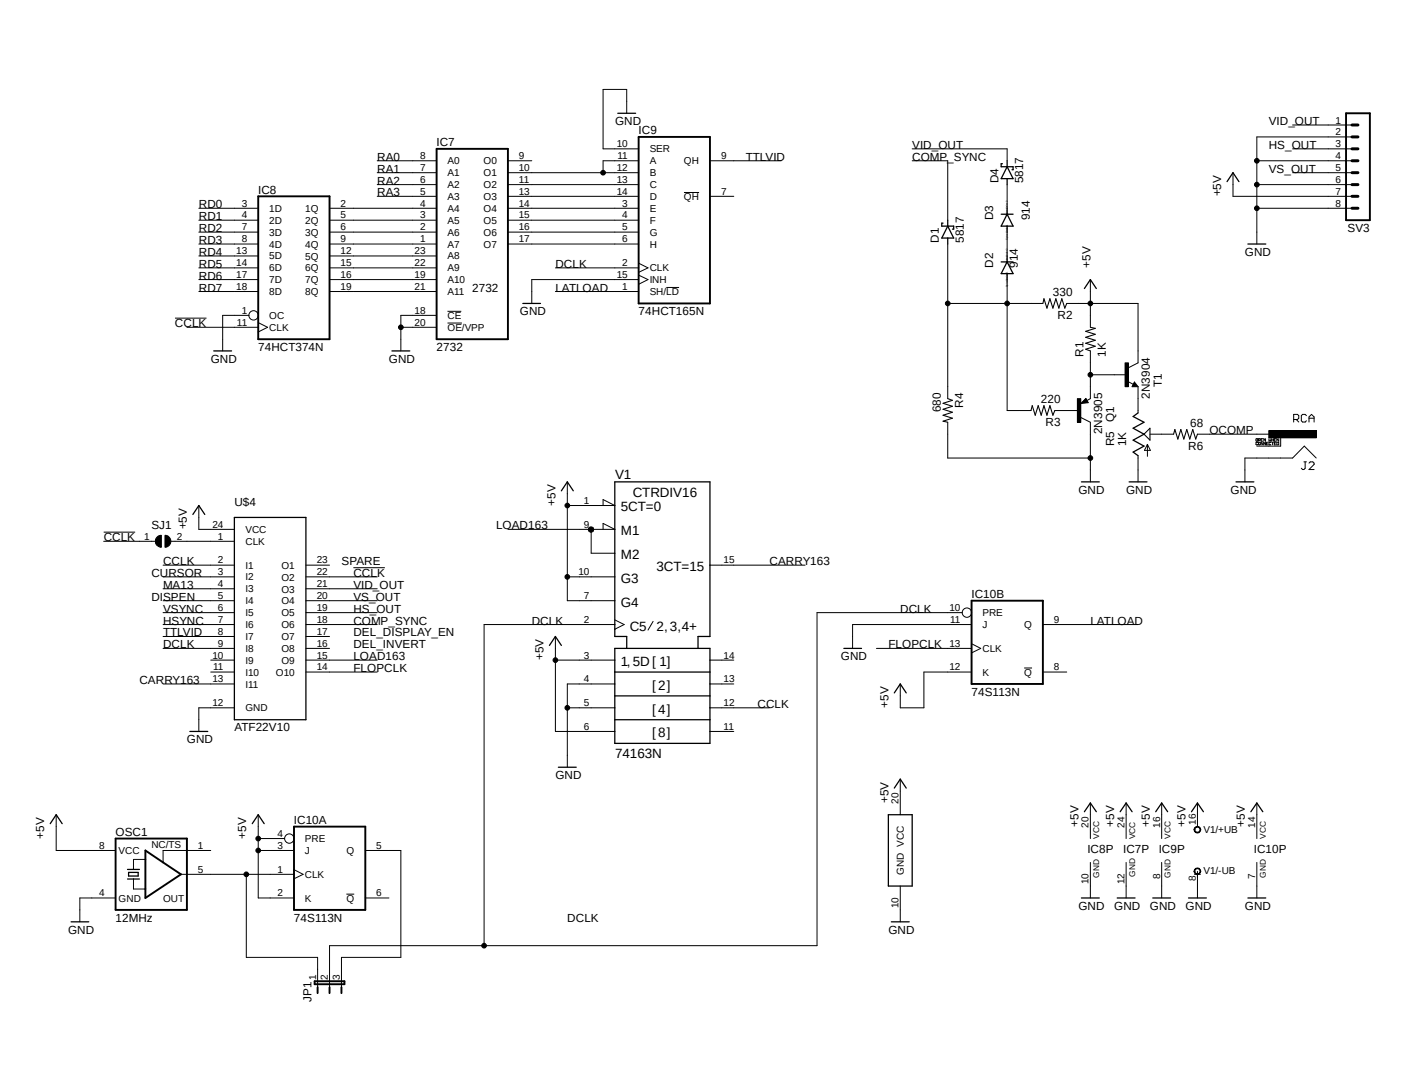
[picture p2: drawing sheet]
<svg xmlns="http://www.w3.org/2000/svg" width="279mm" height="216mm" viewBox="0 0 279 216" stroke-linecap="round" stroke-linejoin="round" font-family="sans-serif">
<path d="M6.4 16.1l266.6 183.7M273 16.1l-266.6 183.7" fill="none" stroke="#fff" stroke-width=".2"/>
<g fill="none" stroke="#000" stroke-width=".2">
<path d="M75 39h11.8M75 36.7h11.8M75 34.3h11.8M75 32h11.8M101 39h26M101 36.7h26M101 34.3h26M101 32h4.7M124.6 22.5v-4.7h-4.7v11.8h7.1M127 32h-7.1v2.3M136 38.3h3M141.2 39h4.7"/>
<path d="M141.2 32h14.2M181.4 32h7.1v11.8M181.4 29.6h18.9v2.4M200.3 36.7v4.7M245.2 34.3v4.7h23.7M249.9 36.7h19M249.9 32h19M257 34.3h11.9M257 29.6h11.9M257 24.8h11.9M268.9 27.2h-19v21.3M39.5 48.5h11.9"/>
<path d="M39.5 46.1h11.9M39.5 43.8h11.9M39.5 41.4h11.9M39.5 55.6h11.9M39.5 58h11.9M39.5 53.3h11.9M39.5 50.9h11.9M65.5 48.5h21.3M65.5 46.1h21.3M65.5 43.8h21.3M65.5 41.4h21.3M65.5 55.6h21.3"/>
<path d="M65.5 58h21.3M65.5 53.3h21.3M65.5 50.9h21.3M101 48.5h26M101 46.1h26M101 43.8h26M101 41.4h26M110.4 58h16.6M110.4 53.3h16.6M127 55.6h-21.3v4.7M127 52.3l1.9 1-1.9 .8M127 54.7l1.9 .9-1.9 .9"/>
<path d="M132.5 57.1h2.5M188.5 48.5v30.7M200.3 55.6v26h4.7M200.3 46.1v4.8M216.8 55.6v9.5M249.9 41.4h19M34.8 63.2h6.3M37.2 65.1h14.2M49.5 62.7h-5.2v7.1M51.4 64.1l1.8 1-1.8 .9M79.7 65.1h7.1M86.8 62.7h-7.1v7.1"/>
<path d="M89 61.9h2.7M89 64.2h2.9M188.5 60.3h18.9M212.1 60.3h14.2v11.8l-1.9 1M214.2 79.2h.7v4.8h-.7zM215.9 79.2l.5 .9-1.4 .1zM216.8 74.5h7.1M216.8 69.8v9.4l-.6 .4M223.7 72.1h.7v4.8h-.7zM224.2 75.8l1.2 .6M225.6 75.9l.7 1h-1.2zM226.3 76.9v5.2"/>
<path d="M112.8 95.8v23.6h9.5M188.5 83.9v7.2h28.3M209.8 81.6h4.7M215 83l1.8 .9v11.9M226.3 90.6v5.2M228.2 88.3v2.4M228.2 88.3l.6 1.2h-1.2zM228.7 86.3h4.7M238.1 86.3h14.2M249.9 87.2l.2 .1-.1 .4-.2-.1zM250.1 88h-.3l.1 .4 .2-.1M250.3 87.5h.3l-.1-.3h-.2v.5"/>
<path d="M250.4 87.9l.2 .1-.1 .4-.2-.1zM250.8 87.5h.2M251.2 87.2h-.4v.5h.4M251.2 87.9v.5l-.4-.5v.5M251.7 87.2v.5l-.4-.5v.5M251.7 87.9v.5l-.4-.5v.5M251.8 88.2h.2M252.2 87.9h-.4v.5h.4M252.3 85.6h9.5v1.4h-9.5zM252.3 87.2v.5l.3-.2 .1 .2v-.5M252.7 88h-.4l.1 .4 .3-.1M252.9 87.5h.3"/>
<path d="M252.9 87.2v.5M252.9 87.9h.3M253.1 87.9v.5M253.2 87.2v.5M253.4 87.5h.2M253.4 88.2h.2M253.7 87.2h-.3v.5h.3M253.7 87.9h-.3v.5h.3M253.9 87.9l.4 .1-.1 .4h-.3zM254.3 87.2v.5l-.4-.5v.5M254.7 86.3v2.4h-4.8M257.3 83.4h.7l.3-.3v-.5l-.3-.2h-.7v1.5"/>
<path d="M257.8 83.4l.5 .5M259.3 91.8h.5M259.5 91.8v1.3l-.2 .2h-.3l-.2-.2M259.8 82.6l-.3-.2h-.5l-.2 .2v1.1l.2 .2h.5l.3-.2M260.3 83.9v-1l.5-.5 .5 .5v1M260.3 92.1l.3-.3h.5l.2 .3v.2l-1 1h1M260.3 83.1h1M261.7 91.1l-2.3-2.4-2.4 2.4h-9.4v4.7M20.6 105.8h6.3M20.6 107.6h10.3M31.2 106.8l.3-.2 .6-.2v2.4a1.19 1.19 0 0 1-1.1-.7 1.19 1.19 0 0 1 .2-1.3zM32.4 112.4h14.2"/>
<path d="M32.4 114.7h14.2M32.4 117.1h14.2M32.4 119.4h14.2M32.8 106.4a1.19 1.19 0 0 1 1.2 1.2 1.19 1.19 0 0 1-1.2 1.2zM34 107.6h12.6M39.5 100.5v4.7h7.1M60.8 112.4h4.7M60.8 114.7h14.2M60.8 117.1h14.2M60.8 119.4h14.2M70.3 112.9h6.2M101 105.2h21.3l-2.4-1.1v1.1"/>
<path d="M112.8 114.7h9.5M112.8 100.5h9.5l-2.4-1.2v1.2M117.1 104.9l.4-.2 .4 .2 .2 .4-.2 .4-.4 .1-.4-.1-.1-.4zM117.6 105.2v4.8h4.7M141.2 112.4h18.9M32.4 121.8h14.2M32.4 124.2h14.2M32.4 126.5h14.2M32.4 128.9h14.2M32.4 136h14.2M41.9 131.2h4.7M41.9 133.6h4.7"/>
<path d="M60.8 121.8h14.2M60.8 124.2h14.2M60.8 126.5h4.7M60.8 128.9h4.7M60.8 131.2h14.2M60.8 133.6h14.2M110.4 131.2h11.9M110.4 126.5v18.9h11.9M122.3 124.2h-26v63.8M122.3 136h-9.5v16.5M122.3 123.2l1.8 1-1.8 .9M129.9 123.5l-1 1.8"/>
<path d="M141.2 131.2h4.7M141.2 136h4.7M174.3 128.9h18.9M191.3 121.8h-28.8v66.2h-97v8.3M193.2 124.2h-23.7v4.7M193.2 133.6h-9.5v7.1h-4.7v-4.7M193.2 128l1.8 .9-1.8 .9M203.7 132.8h1.5M207.4 124.2h18.9M207.4 133.6h4.7M46.6 140.7h-7.1v4.7M112.8 140.7h9.5"/>
<path d="M141.2 140.7h11.8M141.2 145.4h4.7M179 154.9v7.1M216.8 159.6v7.1M223.9 159.6v7.1M231 159.6v7.1M238.1 159.6v4.7M249.9 159.6v7.1M11.2 162v7.1h11.8M23 178.5h-7.1v4.8M26.5 174.8v1.9h2.4M28.9 170.9h-2.4v1.9"/>
<path d="M36 173.8h22.5M41.9 169.1h-9.5v2.3M49 173.8v16.5h14.2v6M51.4 169.1h7.1M51.4 162v16.5h7.1M51.4 166.7h5.2M58.5 172.9l1.8 .9-1.8 .9M68.9 177.8h1.5M72.6 169.1h7.1v21.2h-11.8v6M72.6 178.5h4.7M179 176.1v7.2M216.8 171.4v7.1"/>
<path d="M223.9 171.4v7.1M231 171.4v7.1M237.5 164.6a.68 .68 0 0 1 1.1-.1 .68 .68 0 0 1-.2 1.1 .68 .68 0 0 1-1-.7h.2a.52 .52 0 0 1 .6-.5 .52 .52 0 0 1 .4 .7 .52 .52 0 0 1-.7 .3l-.3-.5h-.2zM237.5 172.9a.68 .68 0 0 1 1.1-.1 .68 .68 0 0 1-.2 1.1 .68 .68 0 0 1-1-.7h.2a.52 .52 0 0 1 .6-.5 .52 .52 0 0 1 .4 .7 .52 .52 0 0 1-.7 .3l-.3-.5h-.2zM237.5 173.8h1.2M238.1 173.2v5.3M249.9 171.4v7.1"/>
<circle cx="119.9" cy="34.3" r=".46"/>
<circle cx="249.9" cy="36.7" r=".46"/>
<circle cx="249.9" cy="32" r=".46"/>
<circle cx="249.9" cy="41.4" r=".46"/>
<circle cx="50.4" cy="62.7" r=".93"/>
<circle cx="79.7" cy="65.1" r=".46"/>
<circle cx="188.5" cy="60.3" r=".46"/>
<circle cx="200.3" cy="60.3" r=".46"/>
<circle cx="216.8" cy="74.5" r=".46"/>
<circle cx="216.8" cy="60.3" r=".46"/>
<circle cx="216.8" cy="91.1" r=".46"/>
<circle cx="112.8" cy="114.7" r=".46"/>
<circle cx="112.8" cy="100.5" r=".46"/>
<circle cx="110.4" cy="131.2" r=".46"/>
<circle cx="192.3" cy="121.8" r=".93"/>
<circle cx="112.8" cy="140.7" r=".46"/>
<circle cx="49" cy="173.8" r=".46"/>
<circle cx="51.4" cy="169.1" r=".46"/>
<circle cx="51.4" cy="166.7" r=".46"/>
<circle cx="57.5" cy="166.7" r=".93"/>
<circle cx="96.3" cy="188" r=".46"/>
</g>
<path d="M51.4 39h14.1v28.4h-14.1zM86.8 29.6h14.2v37.8h-14.2zM127 27.2h14.2v33.1h-14.2zM267.7 22.5h4.7v21.3h-4.7zM193.2 119.4h14.2v16.6h-14.2zM23 166.7h14.2v14.2h-14.2zM28.9 169.1l7.1 4.7-7.1 4.7zM58.5 164.3h14.1v16.6h-14.1zM62.6 195.1h5.9v.6h-5.9zM63.2 196.3v1.1M65.5 196.3v1.1M67.9 196.3v1.1" fill="none" stroke="#000" stroke-width=".38"/>
<g fill="none" stroke="#000" stroke-width=".25">
<path d="M122.9 22.5h3.5M199.3 32.6h-.2v.5h2.4v.6h-.2M200.3 32v1.1M200.3 35.5v1.2M200.3 33.1l1.2 2.4h-2.4zM244 36.1l1.2-1.8 1.2 1.8M187.5 44.4h-.2v.6h2.4v.6h-.3M188.5 45l1.2 2.3h-2.4zM188.5 43.8v1.2M188.5 47.3v1.2M199.1 52.1h2.4M199.1 42.6h2.4"/>
<path d="M200.3 42.6l1.2 2.4h-2.4zM200.3 52.1l1.2 2.3h-2.4zM200.3 41.4v1.2M200.3 45v1.1M200.3 50.9v1.2M200.3 54.4v1.2M215.6 57.4l1.2-1.8 1.2 1.8M248.2 48.5h3.5M42.5 69.8h3.6M77.9 69.8h3.6M104 60.3h3.5M215.9 79.8h-.3l.3-.2 .3 .4-1 .1 .7-.7 .3 .6"/>
<path d="M225.6 76.4l.1 .2h-.4l.3-.4 .5 .6h-.8M111.6 97.6l1.2-1.8 1.2 1.8M215.1 95.8h3.5M224.5 95.8h3.6M226.3 82.1l-1 .7 2.2 1.1-2.2 1.2 2.2 1.2-2.2 1.2 2.2 1.2-2.2 1.2 1 .7M245.8 95.8h3.5M38.4 102.3l1.1-1.8 1.2 1.8M46.6 102.9h14.2v40.2h-14.2zM109.3 128.3l1.1-1.8 1.2 1.8M122.3 128.9h18.9v18.9h-18.9zM122.3 138.3h18.9M122.3 133.6h18.9"/>
<path d="M124.6 128.9v-2.4h-2.3v-30.7h18.9v30.7h-2.4v2.4M167.8 128.9h3.5M177.8 137.8l1.2-1.8 1.2 1.8M37.8 145.4h3.5M111 152.5h3.6M122.3 143.1h18.9M177.8 156.7l1.2-1.8 1.2 1.8M10 163.7l1.2-1.7 1.2 1.7M25.4 174.8h2.3M25.4 172.8h2.3M25.6 173.4h1.9v.8h-1.9zM50.2 163.7l1.2-1.7 1.1 1.7"/>
<path d="M176.7 162h4.7v14.1h-4.7zM215.1 178.5h3.5M215.6 161.4l1.2-1.8 1.2 1.8M222.2 178.5h3.5M222.8 161.4l1.1-1.8 1.2 1.8M229.2 178.5h3.6M229.8 161.4l1.2-1.8 1.2 1.8M236.3 178.5h3.6M236.9 161.4l1.2-1.8 1.2 1.8M248.2 178.5h3.5M248.8 161.4l1.1-1.8 1.2 1.8M14.1 183.3h3.6"/>
<path d="M177.2 183.3h3.6"/>
</g>
<g fill="#000">
<path d="M214.2 79.2h.7v4.8h-.7z" fill-rule="evenodd"/>
<path d="M223.7 72.1h.7v4.8h-.7z" fill-rule="evenodd"/>
<path d="M252.3 85.6h9.5v1.4h-9.5z" fill-rule="evenodd"/>
<path d="M31.2 106.8l.3-.2 .6-.2v2.4a1.19 1.19 0 0 1-1.1-.7 1.19 1.19 0 0 1 .2-1.3z" fill-rule="evenodd"/>
<path d="M32.8 106.4a1.19 1.19 0 0 1 1.2 1.2 1.19 1.19 0 0 1-1.2 1.2z" fill-rule="evenodd"/>
<path d="M117.1 104.9l.4-.2 .4 .2 .2 .4-.2 .4-.4 .1-.4-.1-.1-.4z" fill-rule="evenodd"/>
<path d="M237.5 164.6a.68 .68 0 0 1 1.1-.1 .68 .68 0 0 1-.2 1.1 .68 .68 0 0 1-1-.7h.2a.52 .52 0 0 1 .6-.5 .52 .52 0 0 1 .4 .7 .52 .52 0 0 1-.7 .3l-.3-.5h-.2z" fill-rule="evenodd"/>
<path d="M237.5 172.9a.68 .68 0 0 1 1.1-.1 .68 .68 0 0 1-.2 1.1 .68 .68 0 0 1-1-.7h.2a.52 .52 0 0 1 .6-.5 .52 .52 0 0 1 .4 .7 .52 .52 0 0 1-.7 .3l-.3-.5h-.2z" fill-rule="evenodd"/>
<circle cx="119.9" cy="34.3" r=".46"/>
<circle cx="249.9" cy="36.7" r=".46"/>
<circle cx="249.9" cy="32" r=".46"/>
<circle cx="249.9" cy="41.4" r=".46"/>
<circle cx="79.7" cy="65.1" r=".46"/>
<circle cx="188.5" cy="60.3" r=".46"/>
<circle cx="200.3" cy="60.3" r=".46"/>
<circle cx="216.8" cy="74.5" r=".46"/>
<circle cx="216.8" cy="60.3" r=".46"/>
<circle cx="216.8" cy="91.1" r=".46"/>
<circle cx="112.8" cy="114.7" r=".46"/>
<circle cx="112.8" cy="100.5" r=".46"/>
<circle cx="110.4" cy="131.2" r=".46"/>
<circle cx="112.8" cy="140.7" r=".46"/>
<circle cx="49" cy="173.8" r=".46"/>
<circle cx="51.4" cy="169.1" r=".46"/>
<circle cx="51.4" cy="166.7" r=".46"/>
<circle cx="96.3" cy="188" r=".46"/>
</g>
<path d="M188.5 79.2l.9 .4-1.9 .6 1.9 .6-1.9 .6 1.9 .6-1.9 .5 1.9 .6-1.9 .6 1 .2M207.4 60.3l.2-.9 .6 1.9 .6-1.9 .6 1.9 .6-1.9 .6 1.9 .6-1.9 .6 1.9 .3-1M216.8 65.1l1 .2-1.9 .6 1.9 .6-1.9 .6 1.9 .5-1.9 .6 1.9 .6-1.9 .6 .9 .4M205 81.6l.3-1 .6 1.9 .6-1.9 .6 1.9 .5-1.9 .6 1.9 .6-1.9 .6 1.9 .4-.9M227.5 86.3l1.2-1.2v2.4zM233.4 86.3l.2-.9 .6 1.9 .6-1.9 .6 1.9 .6-1.9 .6 1.9 .6-1.9 .6 1.9 .3-1" fill="none" stroke="#000" stroke-width=".21"/>
<path d="M268.9 29.6h1.1M268.9 27.2h1.1M268.9 24.8h1.1M268.9 34.3h1.1M268.9 32h1.1M268.9 39h1.1M268.9 36.7h1.1M268.9 41.4h1.1" fill="none" stroke="#000" stroke-width=".59"/>
<g font-size="2.7">
<text x="122.3" y="95.2">V1</text>
<text x="123.4" y="101.7">5CT=0</text>
<text x="125.8" y="98.8">CTRDIV16</text>
<text x="123.4" y="106.4">M1</text>
<text x="123.4" y="111.2">M2</text>
<text x="130.6" y="113.5">3CT=15</text>
<text x="123.4" y="115.9">G3</text>
<text x="123.4" y="120.6">G4</text>
<text x="125.2" y="125.3">C5</text>
<text x="130.6" y="125.3">2,3,4+</text>
<text x="123.4" y="132.4">1,5D[ 1]</text>
<text x="129.7" y="137.2">[2]</text>
<text x="129.7" y="141.9">[4]</text>
<text x="129.7" y="146.6">[8]</text>
<text x="122.3" y="150.7">74163N</text>
</g>
<g font-size="2.3">
<text x="86.8" y="29">IC7</text>
<text x="122.3" y="24.8">GND</text>
<text x="127" y="26.6">IC9</text>
<text x="181.4" y="29.6">VID_OUT</text>
<text x="252.3" y="24.8">VID_OUT</text>
<text x="252.3" y="29.6">HS_OUT</text>
<text x="75" y="32">RA0</text>
<text x="75" y="34.3">RA1</text>
<text x="148.3" y="32">TTLVID</text>
<text x="181.4" y="32">COMP_SYNC</text>
<text x="252.3" y="34.3">VS_OUT</text>
<text x="39.5" y="41.4">RD0</text>
<text x="51.4" y="38.5">IC8</text>
<text x="75" y="36.7">RA2</text>
<text x="75" y="39">RA3</text>
<text x="198.5" y="36.4" transform="rotate(-90 198.5 36.4)">D4</text>
<text x="203.5" y="36.4" transform="rotate(-90 203.5 36.4)">5817</text>
<text x="242.9" y="39" transform="rotate(-90 242.9 39)">+5V</text>
<text x="39.5" y="43.8">RD1</text>
<text x="39.5" y="46.1">RD2</text>
<text x="197.5" y="43.8" transform="rotate(-90 197.5 43.8)">D3</text>
<text x="204.8" y="43.8" transform="rotate(-90 204.8 43.8)">914</text>
<text x="268" y="46.1">SV3</text>
<text x="39.5" y="48.5">RD3</text>
<text x="39.5" y="50.9">RD4</text>
<text x="39.5" y="53.3">RD5</text>
<text x="110.4" y="53.3">DCLK</text>
<text x="186.7" y="48.3" transform="rotate(-90 186.7 48.3)">D1</text>
<text x="191.7" y="48.3" transform="rotate(-90 191.7 48.3)">5817</text>
<text x="197.5" y="53.3" transform="rotate(-90 197.5 53.3)">D2</text>
<text x="202.4" y="53.3" transform="rotate(-90 202.4 53.3)">914</text>
<text x="216.8" y="53.3" transform="rotate(-90 216.8 53.3)">+5V</text>
<text x="247.6" y="50.9">GND</text>
<text x="39.5" y="55.6">RD6</text>
<text x="39.5" y="58">RD7</text>
<text x="93.9" y="58">2732</text>
<text x="110.4" y="58">LATLOAD</text>
<text x="209.4" y="58.9">330</text>
<text x="34.8" y="65.1">CCLK</text>
<text x="103.4" y="62.7">GND</text>
<text x="127" y="62.7">74HCT165N</text>
<text x="210.3" y="63.4">R2</text>
<text x="51.4" y="69.8">74HCT374N</text>
<text x="86.8" y="69.8">2732</text>
<text x="215.4" y="71" transform="rotate(-90 215.4 71)">R1</text>
<text x="219.9" y="71" transform="rotate(-90 219.9 71)">1K</text>
<text x="41.9" y="72.1">GND</text>
<text x="77.3" y="72.1">GND</text>
<text x="231" y="76.9" transform="rotate(-90 231 76.9)">T1</text>
<text x="187.1" y="82" transform="rotate(-90 187.1 82)">680</text>
<text x="191.5" y="81.1" transform="rotate(-90 191.5 81.1)">R4</text>
<text x="207" y="80.2">220</text>
<text x="221.6" y="84" transform="rotate(-90 221.6 84)">Q1</text>
<text x="228.7" y="79.2" transform="rotate(-90 228.7 79.2)">2N3904</text>
<text x="207.9" y="84.7">R3</text>
<text x="219.2" y="86.3" transform="rotate(-90 219.2 86.3)">2N3905</text>
<text x="221.6" y="88.7" transform="rotate(-90 221.6 88.7)">R5</text>
<text x="223.9" y="88.7" transform="rotate(-90 223.9 88.7)">1K</text>
<text x="236.3" y="89.4">R6</text>
<text x="236.7" y="84.9">68</text>
<text x="240.5" y="86.3">OCOMP</text>
<text x="46.6" y="100.5">U$4</text>
<text x="110.4" y="100.5" transform="rotate(-90 110.4 100.5)">+5V</text>
<text x="214.5" y="98.2">GND</text>
<text x="223.9" y="98.2">GND</text>
<text x="244.7" y="98.2">GND</text>
<text x="20.6" y="107.6">CCLK</text>
<text x="30.1" y="105.2">SJ1</text>
<text x="37.2" y="105.2" transform="rotate(-90 37.2 105.2)">+5V</text>
<text x="98.6" y="105.2">LOAD163</text>
<text x="32.4" y="112.4">CCLK</text>
<text x="67.9" y="112.4">SPARE</text>
<text x="153" y="112.4">CARRY163</text>
<text x="30.1" y="114.7">CURSOR</text>
<text x="30.1" y="119.4">DISPEN</text>
<text x="32.4" y="117.1">MA13</text>
<text x="70.3" y="114.7">CCLK</text>
<text x="70.3" y="117.1">VID_OUT</text>
<text x="70.3" y="119.4">VS_OUT</text>
<text x="193.2" y="118.8">IC10B</text>
<text x="32.4" y="121.8">VSYNC</text>
<text x="32.4" y="124.2">HSYNC</text>
<text x="70.3" y="121.8">HS_OUT</text>
<text x="70.3" y="124.2">COMP_SYNC</text>
<text x="105.7" y="124.2">DCLK</text>
<text x="179" y="121.8">DCLK</text>
<text x="216.8" y="124.2">LATLOAD</text>
<text x="32.4" y="126.5">TTLVID</text>
<text x="32.4" y="128.9">DCLK</text>
<text x="70.3" y="131.2">LOAD163</text>
<text x="70.3" y="126.5">DEL_DISPLAY_EN</text>
<text x="70.3" y="128.9">DEL_INVERT</text>
<text x="108.1" y="131.2" transform="rotate(-90 108.1 131.2)">+5V</text>
<text x="167.2" y="131.2">GND</text>
<text x="176.7" y="128.9">FLOPCLK</text>
<text x="27.7" y="136">CARRY163</text>
<text x="70.3" y="133.6">FLOPCLK</text>
<text x="150.7" y="140.7">CCLK</text>
<text x="176.7" y="140.7" transform="rotate(-90 176.7 140.7)">+5V</text>
<text x="193.2" y="138.3">74S113N</text>
<text x="37.2" y="147.8">GND</text>
<text x="46.6" y="145.4">ATF22V10</text>
<text x="110.4" y="154.9">GND</text>
<text x="176.7" y="159.6" transform="rotate(-90 176.7 159.6)">+5V</text>
<text x="8.8" y="166.7" transform="rotate(-90 8.8 166.7)">+5V</text>
<text x="23" y="166.1">OSC1</text>
<text x="49" y="166.7" transform="rotate(-90 49 166.7)">+5V</text>
<text x="58.5" y="163.7">IC10A</text>
<text x="214.5" y="164.3" transform="rotate(-90 214.5 164.3)">+5V</text>
<text x="221.6" y="164.3" transform="rotate(-90 221.6 164.3)">+5V</text>
<text x="228.7" y="164.3" transform="rotate(-90 228.7 164.3)">+5V</text>
<text x="235.8" y="164.3" transform="rotate(-90 235.8 164.3)">+5V</text>
<text x="247.6" y="164.3" transform="rotate(-90 247.6 164.3)">+5V</text>
<text x="216.2" y="169.7">IC8P</text>
<text x="223.4" y="169.7">IC7P</text>
<text x="230.4" y="169.7">IC9P</text>
<text x="249.3" y="169.7">IC10P</text>
<text x="13.5" y="185.6">GND</text>
<text x="23" y="183.3">12MHz</text>
<text x="58.5" y="183.3">74S113N</text>
<text x="112.8" y="183.3">DCLK</text>
<text x="176.7" y="185.6">GND</text>
<text x="214.5" y="180.9">GND</text>
<text x="221.6" y="180.9">GND</text>
<text x="228.7" y="180.9">GND</text>
<text x="235.8" y="180.9">GND</text>
<text x="247.6" y="180.9">GND</text>
<text x="62" y="199.1" transform="rotate(-90 62 199.1)">JP1</text>
</g>
<g font-size="2">
<text x="122.6" y="29.3">10</text>
<text x="265.6" y="24.6">1</text>
<text x="265.6" y="26.9">2</text>
<text x="265.6" y="29.3">3</text>
<text x="83.5" y="34">7</text>
<text x="83.5" y="31.6">8</text>
<text x="89" y="35.1">A1</text>
<text x="89" y="32.7">A0</text>
<text x="96.2" y="32.7">O0</text>
<text x="96.2" y="35.1">O1</text>
<text x="103.2" y="31.6">9</text>
<text x="103.2" y="34">10</text>
<text x="122.6" y="34">12</text>
<text x="122.8" y="31.6">11</text>
<text x="129.2" y="30.3">SER</text>
<text x="129.2" y="32.7">A</text>
<text x="129.2" y="35.1">B</text>
<text x="136" y="32.7">QH</text>
<text x="143.4" y="31.6">9</text>
<text x="265.6" y="31.6">4</text>
<text x="265.6" y="34">5</text>
<text x="48.1" y="41.1">3</text>
<text x="67.7" y="41.1">2</text>
<text x="83.5" y="41.1">4</text>
<text x="83.5" y="38.7">5</text>
<text x="83.5" y="36.4">6</text>
<text x="89" y="39.8">A3</text>
<text x="89" y="37.4">A2</text>
<text x="96.2" y="37.4">O2</text>
<text x="96.2" y="39.8">O3</text>
<text x="103.2" y="36.4">11</text>
<text x="103.2" y="38.7">13</text>
<text x="103.2" y="41.1">14</text>
<text x="122.6" y="36.4">13</text>
<text x="122.6" y="38.7">14</text>
<text x="123.7" y="41.1">3</text>
<text x="129.2" y="37.4">C</text>
<text x="129.2" y="39.8">D</text>
<text x="136" y="39.8">QH</text>
<text x="143.4" y="38.7">7</text>
<text x="265.6" y="36.4">6</text>
<text x="265.6" y="38.7">7</text>
<text x="265.6" y="41.1">8</text>
<text x="48.1" y="43.4">4</text>
<text x="48.1" y="45.8">7</text>
<text x="53.6" y="42.1">1D</text>
<text x="53.6" y="44.5">2D</text>
<text x="53.6" y="46.9">3D</text>
<text x="60.7" y="42.2">1Q</text>
<text x="60.7" y="44.5">2Q</text>
<text x="60.7" y="46.9">3Q</text>
<text x="67.7" y="43.4">5</text>
<text x="67.7" y="45.8">6</text>
<text x="83.5" y="45.8">2</text>
<text x="83.5" y="43.4">3</text>
<text x="89" y="46.9">A6</text>
<text x="89" y="44.5">A5</text>
<text x="89" y="42.1">A4</text>
<text x="96.2" y="42.2">O4</text>
<text x="96.2" y="44.5">O5</text>
<text x="96.2" y="46.9">O6</text>
<text x="103.2" y="43.4">15</text>
<text x="103.2" y="45.8">16</text>
<text x="123.7" y="43.4">4</text>
<text x="123.7" y="45.8">5</text>
<text x="129.2" y="42.1">E</text>
<text x="129.2" y="44.5">F</text>
<text x="129.2" y="46.9">G</text>
<text x="47" y="50.5">13</text>
<text x="47" y="52.9">14</text>
<text x="48.1" y="48.2">8</text>
<text x="53.6" y="49.2">4D</text>
<text x="53.6" y="51.6">5D</text>
<text x="53.6" y="53.9">6D</text>
<text x="60.7" y="49.2">4Q</text>
<text x="60.7" y="51.6">5Q</text>
<text x="60.7" y="54">6Q</text>
<text x="67.7" y="48.2">9</text>
<text x="67.7" y="50.5">12</text>
<text x="67.7" y="52.9">15</text>
<text x="82.4" y="52.9">22</text>
<text x="82.4" y="50.5">23</text>
<text x="83.5" y="48.2">1</text>
<text x="89" y="49.2">A7</text>
<text x="89" y="53.9">A9</text>
<text x="89" y="51.6">A8</text>
<text x="96.2" y="49.2">O7</text>
<text x="103.2" y="48.2">17</text>
<text x="123.7" y="52.9">2</text>
<text x="123.7" y="48.2">6</text>
<text x="129.2" y="53.9">CLK</text>
<text x="129.2" y="49.2">H</text>
<text x="47" y="55.3">17</text>
<text x="47" y="57.6">18</text>
<text x="53.6" y="56.3">7D</text>
<text x="53.6" y="58.7">8D</text>
<text x="60.7" y="56.3">7Q</text>
<text x="60.7" y="58.7">8Q</text>
<text x="67.7" y="55.3">16</text>
<text x="67.7" y="57.6">19</text>
<text x="82.4" y="55.3">19</text>
<text x="82.4" y="57.6">21</text>
<text x="89" y="56.3">A10</text>
<text x="89" y="58.7">A11</text>
<text x="122.6" y="55.3">15</text>
<text x="123.7" y="57.6">1</text>
<text x="129.2" y="58.7">SH/LD</text>
<text x="129.2" y="56.3">INH</text>
<text x="47.1" y="64.7">11</text>
<text x="48.1" y="62.4">1</text>
<text x="53.6" y="63.4">OC</text>
<text x="53.6" y="65.8">CLK</text>
<text x="82.4" y="62.4">18</text>
<text x="82.4" y="64.7">20</text>
<text x="89" y="63.4">CE</text>
<text x="89" y="65.8">OE/VPP</text>
<text x="116.1" y="100.2">1</text>
<text x="28.7" y="107.3">1</text>
<text x="35.1" y="107.3">2</text>
<text x="42.2" y="104.9">24</text>
<text x="43.3" y="107.3">1</text>
<text x="48.8" y="106">VCC</text>
<text x="116.1" y="104.9">9</text>
<text x="43.3" y="112">2</text>
<text x="48.8" y="108.3">CLK</text>
<text x="48.8" y="113">I1</text>
<text x="56" y="113.1">O1</text>
<text x="63" y="112">23</text>
<text x="143.9" y="112">15</text>
<text x="43.3" y="114.4">3</text>
<text x="43.3" y="116.8">4</text>
<text x="43.3" y="119.1">5</text>
<text x="48.8" y="115.4">I2</text>
<text x="48.8" y="117.8">I3</text>
<text x="56" y="115.4">O2</text>
<text x="56" y="117.8">O3</text>
<text x="63" y="114.4">22</text>
<text x="63" y="116.8">21</text>
<text x="63" y="119.1">20</text>
<text x="115" y="114.4">10</text>
<text x="116.1" y="119.1">7</text>
<text x="43.3" y="121.5">6</text>
<text x="43.3" y="123.8">7</text>
<text x="48.8" y="120.1">I4</text>
<text x="48.8" y="122.5">I5</text>
<text x="48.8" y="124.9">I6</text>
<text x="56" y="120.1">O4</text>
<text x="56" y="122.5">O5</text>
<text x="56" y="124.9">O6</text>
<text x="63" y="121.5">19</text>
<text x="63" y="123.8">18</text>
<text x="116.1" y="123.8">2</text>
<text x="188.8" y="121.5">10</text>
<text x="188.9" y="123.8">11</text>
<text x="195.4" y="124.9">J</text>
<text x="195.4" y="122.5">PRE</text>
<text x="203.7" y="124.9">Q</text>
<text x="209.5" y="123.8">9</text>
<text x="42.2" y="130.9">10</text>
<text x="43.3" y="126.2">8</text>
<text x="43.3" y="128.6">9</text>
<text x="48.8" y="127.2">I7</text>
<text x="48.8" y="129.6">I8</text>
<text x="48.8" y="132">I9</text>
<text x="56" y="127.3">O7</text>
<text x="56" y="129.6">O8</text>
<text x="56" y="132">O9</text>
<text x="63" y="126.2">17</text>
<text x="63" y="128.6">16</text>
<text x="63" y="130.9">15</text>
<text x="116.1" y="130.9">3</text>
<text x="143.9" y="130.9">14</text>
<text x="188.8" y="128.6">13</text>
<text x="195.4" y="129.6">CLK</text>
<text x="42.2" y="135.6">13</text>
<text x="42.4" y="133.3">11</text>
<text x="48.8" y="134.3">I10</text>
<text x="48.8" y="136.7">I11</text>
<text x="54.9" y="134.3">O10</text>
<text x="63" y="133.3">14</text>
<text x="116.1" y="135.6">4</text>
<text x="143.9" y="135.6">13</text>
<text x="188.8" y="133.3">12</text>
<text x="195.4" y="134.3">K</text>
<text x="203.7" y="134.3">Q</text>
<text x="209.5" y="133.3">8</text>
<text x="42.2" y="140.4">12</text>
<text x="48.8" y="141.4">GND</text>
<text x="116.1" y="140.4">5</text>
<text x="143.9" y="140.4">12</text>
<text x="116.1" y="145.1">6</text>
<text x="143.9" y="145.1">11</text>
<text x="178.7" y="159.8" transform="rotate(-90 178.7 159.8)">20</text>
<text x="55.2" y="166.4">4</text>
<text x="60.6" y="167.4">PRE</text>
<text x="216.5" y="164.6" transform="rotate(-90 216.5 164.6)">20</text>
<text x="223.6" y="164.6" transform="rotate(-90 223.6 164.6)">24</text>
<text x="230.7" y="164.5" transform="rotate(-90 230.7 164.5)">16</text>
<text x="237.8" y="164" transform="rotate(-90 237.8 164)">16</text>
<text x="239.3" y="165.5">V1/+UB</text>
<text x="249.6" y="164.5" transform="rotate(-90 249.6 164.5)">14</text>
<text x="19.7" y="168.7">8</text>
<text x="23.6" y="169.8">VCC</text>
<text x="30.1" y="168.6">NC/TS</text>
<text x="39.3" y="173.5">5</text>
<text x="39.3" y="168.7">1</text>
<text x="55.2" y="173.5">1</text>
<text x="55.2" y="168.7">3</text>
<text x="60.6" y="169.8">J</text>
<text x="68.9" y="169.8">Q</text>
<text x="74.8" y="168.7">5</text>
<text x="179.7" y="174" transform="rotate(-90 179.7 174)">GND VCC</text>
<text x="239.3" y="173.8">V1/-UB</text>
<text x="19.7" y="178.2">4</text>
<text x="23.6" y="179.2">GND</text>
<text x="32.4" y="179.2">OUT</text>
<text x="55.2" y="178.2">2</text>
<text x="60.6" y="174.5">CLK</text>
<text x="60.6" y="179.2">K</text>
<text x="68.9" y="179.3">Q</text>
<text x="74.8" y="178.2">6</text>
<text x="216.5" y="175.8" transform="rotate(-90 216.5 175.8)">10</text>
<text x="223.6" y="175.8" transform="rotate(-90 223.6 175.8)">12</text>
<text x="230.7" y="174.7" transform="rotate(-90 230.7 174.7)">8</text>
<text x="237.8" y="175.2" transform="rotate(-90 237.8 175.2)">8</text>
<text x="249.6" y="174.7" transform="rotate(-90 249.6 174.7)">7</text>
<text x="178.7" y="180.6" transform="rotate(-90 178.7 180.6)">10</text>
<text x="62.9" y="194.7" transform="rotate(-90 62.9 194.7)">1</text>
<text x="65.2" y="194.7" transform="rotate(-90 65.2 194.7)">2</text>
<text x="67.6" y="194.7" transform="rotate(-90 67.6 194.7)">3</text>
</g>
<g font-size="1.7">
<text x="218.6" y="166.7" transform="rotate(-90 218.6 166.7)">VCC</text>
<text x="225.7" y="166.8" transform="rotate(-90 225.7 166.8)">VCC</text>
<text x="232.8" y="166.7" transform="rotate(-90 232.8 166.7)">VCC</text>
<text x="251.7" y="166.7" transform="rotate(-90 251.7 166.7)">VCC</text>
<text x="218.6" y="174.5" transform="rotate(-90 218.6 174.5)">GND</text>
<text x="225.7" y="174.3" transform="rotate(-90 225.7 174.3)">GND</text>
<text x="232.8" y="174.5" transform="rotate(-90 232.8 174.5)">GND</text>
<text x="251.7" y="174.5" transform="rotate(-90 251.7 174.5)">GND</text>
</g>
<g font-size=".5">
<text x="200.4" y="47.7" transform="rotate(-90 200.4 47.7)">SpiceOrder 1</text>
<text x="200.4" y="42.9" transform="rotate(-90 200.4 42.9)">SpiceOrder 2</text>
<text x="200.4" y="52.4" transform="rotate(-90 200.4 52.4)">SpiceOrder 2</text>
<text x="200.4" y="57.1" transform="rotate(-90 200.4 57.1)">SpiceOrder 1</text>
</g>
</svg>
